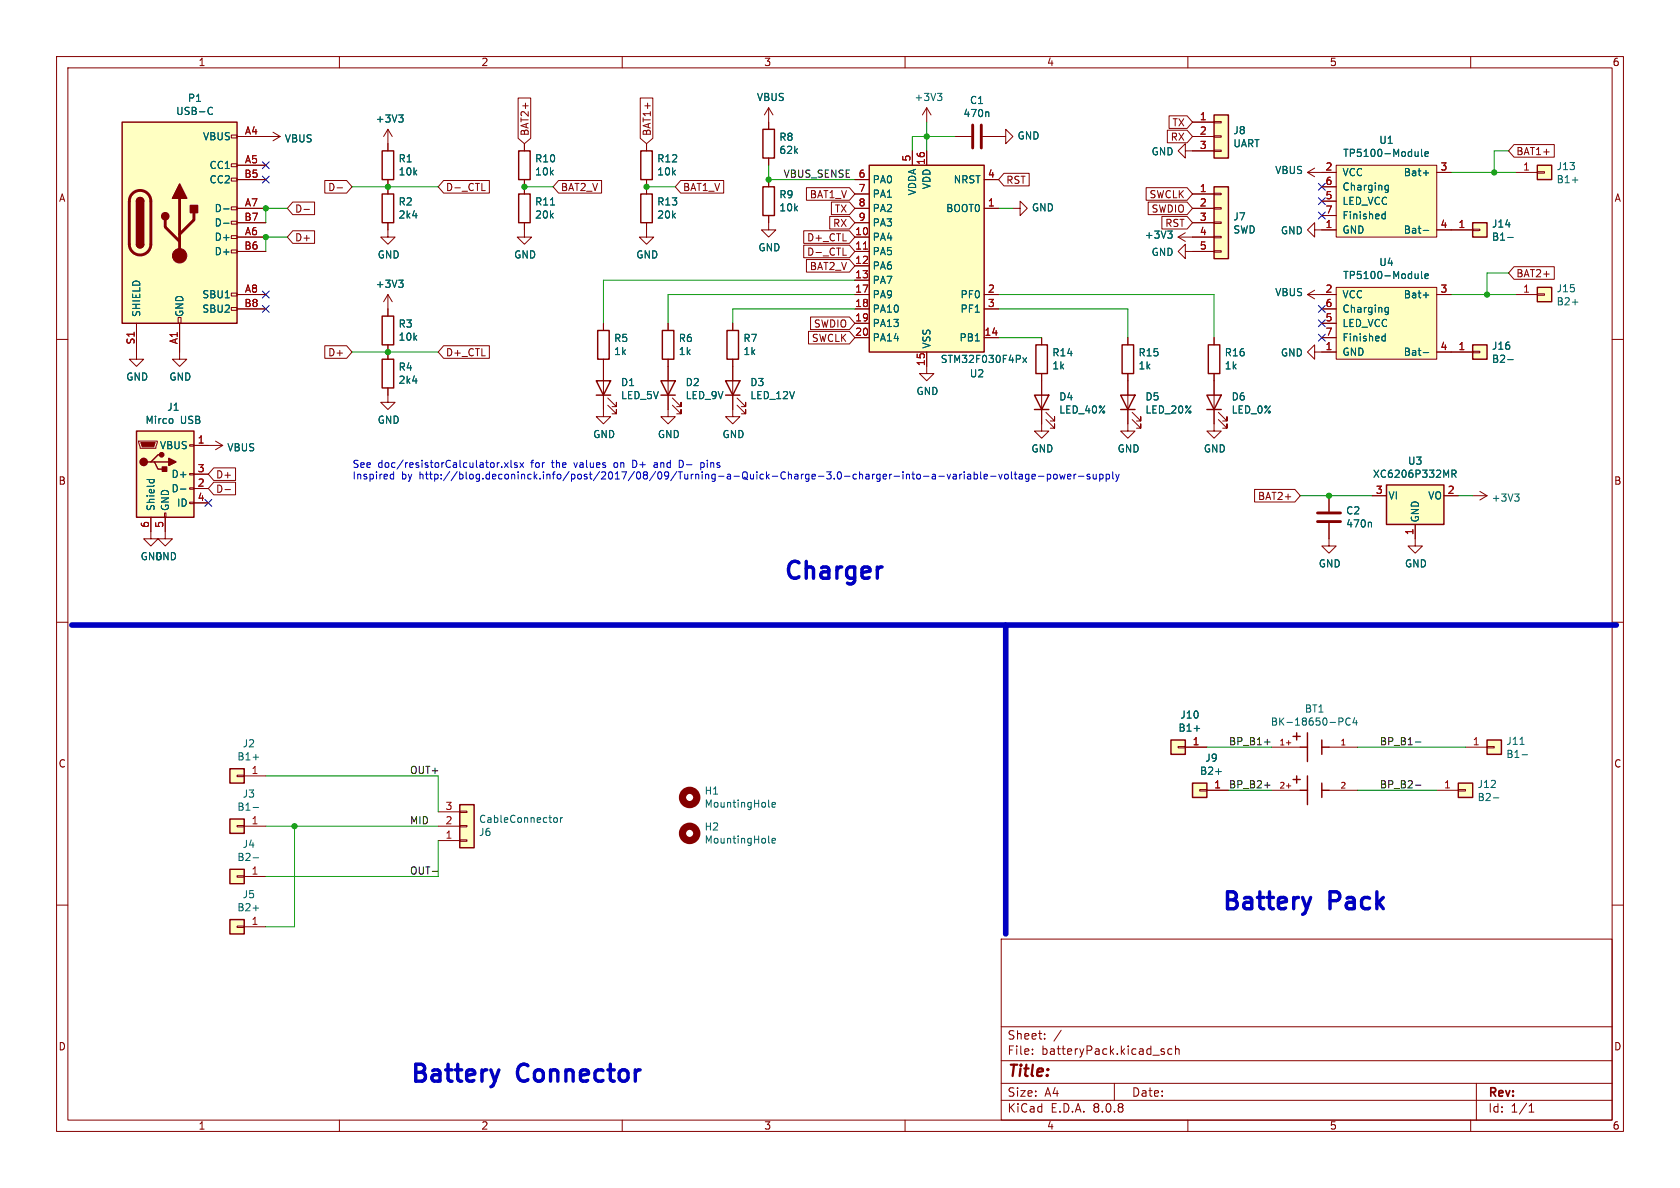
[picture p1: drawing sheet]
<svg xmlns="http://www.w3.org/2000/svg" width="297mm" height="210mm" viewBox="0 0 297 210" stroke-linecap="round" stroke-linejoin="round" font-family="sans-serif">
<g fill="none" stroke="#840000" stroke-width=".18">
<path d="M10 10h277v190h-277zM12 12h273v186h-273zM60 10v2M110 10v2M160 10v2M210 10v2M260 10v2M114.3 25.4v1.3M114.3 31.8v2.5M114.3 39.4v1.2M135.9 38.1v2.5h1.3l-1.3 1.3-1.3-1.3h1.3M135.9 21.6v1.3"/>
<path d="M135.9 27.9v1.3M135.9 31.8v1.2M168.9 24.1h2.8M173.7 24.1h2.8M68.6 54.6v1.3M10 60h2M68.6 61v1.2M163.8 64.8v1.2h1.3l-1.3 1.3-1.2-1.3h1.2M285 60h2M10 110h2M285 110h2M10 160h2"/>
<path d="M177 166h108v32h-108zM285 160h2M60 198v2M110 198v2M160 198v2M177 194.5h108M177 191.5h108M177 187.5h108M177 181.5h108M182.5 186.3v.1M182.5 185.5v.1M184.7 183.6v.1"/>
<path d="M184.7 182.8v.1M187.6 182.1l-1.3 2M197 191.5v3M205.5 185.9l.3 .1 .1 .2-.2 .2h-.3M205.5 185.4l.3 .1M207.2 185.5l-.5-.1-.2 .3v.4l.1 .2h.6M207.8 185.5l.2-.1 .4 .1 .1 .9M207.8 184.9v1.5M210 198v2M260 198v2M261 191.5v6.5M270.3 196.6h.9"/>
<path d="M270.3 195.5l.4-.4v1.5"/>
</g>
<path d="M113.3 26.7h2v5.1h-2zM113.3 34.3h2v5.1h-2zM134.9 22.9h2v5h-2zM134.9 33h2v5.1h-2zM67.6 55.9h2v5.1h-2z" fill="none" stroke="#840000" stroke-width=".25"/>
<path d="M172 22.1v4.1M173.5 22.1v4.1" fill="none" stroke="#840000" stroke-width=".51"/>
<path d="M174.6 19.8l.2 .2v.6" fill="none" stroke="#006464" stroke-width=".18"/>
<path d="M40.6 144.8h2.6v2.5h-2.6z" fill="#ffffc2"/>
<path d="M41.9 145.9h1.3v.3h-1.3zM43.2 146.1h3.8" fill="none" stroke="#840000" stroke-width=".18"/>
<path d="M40.6 144.8h2.6v2.5h-2.6z" fill="none" stroke="#840000" stroke-width=".25"/>
<path d="M44.7 142.7h1" fill="none" stroke="#006464" stroke-width=".18"/>
<path d="M40.6 162.6h2.6v2.5h-2.6z" fill="#ffffc2"/>
<path d="M41.9 163.7h1.3v.3h-1.3zM43.2 163.8h3.8" fill="none" stroke="#840000" stroke-width=".18"/>
<path d="M40.6 162.6h2.6v2.5h-2.6z" fill="none" stroke="#840000" stroke-width=".25"/>
<path d="M44.7 160.5h1" fill="none" stroke="#006464" stroke-width=".18"/>
<path d="M40.6 153.7h2.6v2.5h-2.6z" fill="#ffffc2"/>
<path d="M41.9 154.8h1.3v.3h-1.3zM43.2 154.9h3.8" fill="none" stroke="#840000" stroke-width=".18"/>
<path d="M40.6 153.7h2.6v2.5h-2.6z" fill="none" stroke="#840000" stroke-width=".25"/>
<path d="M44.7 151.6h1M135.9 148.9l.2 .1M136.5 148.6l.6-.1-.1-.2-.3-.1-.2 .2v.6h.5" fill="none" stroke="#006464" stroke-width=".18"/>
<circle cx="121.9" cy="147.3" r="1.27" fill="none" stroke="#840000" stroke-width="1.3"/>
<path d="M81.3 142.2h2.5v7.7h-2.5z" fill="#ffffc2"/>
<g fill="none" stroke="#840000" stroke-width=".18">
<path d="M135.9 19.1l-.8 1.2M135.9 19.1v2.5M135.9 19.1l.8 1.2M47 24.1h2.5M48.3 23.4l1.2 .7M49.5 24.1l-1.2 .8M68.6 39.4v2.5h1.2l-1.2 1.3-1.3-1.3h1.3M68.6 22.9v3.8M68.6 31.8v2.5M68.6 22.9l-.8 1.2M68.6 22.9l.7 1.2M24.1 62.2v1.3h1.3l-1.3 1.3-1.2-1.3h1.2"/>
<path d="M77.5 148.6h3.8M77.5 146.1h3.8M77.5 143.5h3.8M81.3 143.4h1.2v.2h-1.2zM81.3 145.9h1.2v.3h-1.2zM81.3 148.5h1.2v.2h-1.2z"/>
</g>
<path d="M67.6 26.7h2v5.1h-2zM67.6 34.3h2v5.1h-2zM81.3 142.2h2.5v7.7h-2.5z" fill="none" stroke="#840000" stroke-width=".25"/>
<path d="M70.5 20.3h.8l-.5 .5M71 20.8l.3 .2v.3l-.3 .3M97.9 144.7l.4-.2 .2 .3-.1 .5-.3 .1-.2-.1M99.1 144.5v.9M99.4 144.5l-.3 .3M135.9 142.5l.2 .2M136.5 142.3l.6-.2-.1-.2-.3-.1-.2 .2v.6h.5" fill="none" stroke="#006464" stroke-width=".18"/>
<circle cx="121.9" cy="141" r="1.27" fill="none" stroke="#840000" stroke-width="1.3"/>
<path d="M21.6 21.6h20.3v35.6h-20.3z" fill="#ffffc2"/>
<g fill="none" stroke="#840000" stroke-width=".18">
<path d="M40.9 39.1h1v.5h-1zM40.9 36.6h1v.5h-1zM40.9 31.5h1v.5h-1zM40.9 29h1v.5h-1zM40.9 23.9h1v.5h-1zM41.9 24.1h5.1M41.9 29.2h5.1M41.9 36.8h5.1M41.9 31.8h5.1M41.9 39.4h5.1M92.7 39.4v2.5h1.3l-1.3 1.3-1.3-1.3h1.3M92.7 25.4v1.3"/>
<path d="M92.7 31.8v2.5M24.1 57.2v5M31.5 56.1h.5v1.1h-.5zM31.7 57.2v6.3h1.3l-1.3 1.3-1.2-1.3h1.2M40.9 54.4h1v.5h-1zM40.9 51.8h1v.5h-1zM40.9 44.2h1v.5h-1zM40.9 41.7h1v.5h-1zM41.9 41.9h5.1M41.9 52.1h5.1M41.9 44.5h5.1M41.9 54.6h5.1"/>
<path d="M106.7 57.2v1.2M114.3 40.6v1.3h1.3l-1.3 1.3-1.3-1.3h1.3M106.7 63.5v1.3M214.6 67.3v7.6M215.4 74.2l1.5 1.5v-.8v.8h-.7M215.4 72.9l1.5 1.5v-.7v.7h-.7M234.9 95.3v1.2h1.3l-1.3 1.3-1.2-1.3h1.2"/>
</g>
<path d="M21.6 21.6h20.3v35.6h-20.3zM24.1 35.6a.64 .64 0 0 1 .7-.7 .64 .64 0 0 1 .6 .7M91.7 26.7h2v5.1h-2zM91.7 34.3h2v5.1h-2zM24.1 43.2a.64 .64 0 0 0 .7 .6 .64 .64 0 0 0 .6-.6M105.7 58.4h2v5.1h-2zM213.4 69.9h2.5l-1.3 2.5zM213.4 72.4h2.5" fill="none" stroke="#840000" stroke-width=".25"/>
<path d="M23.4 34.2a1.9 1.9 0 0 1 2.1-.4 1.9 1.9 0 0 1 1.2 1.8v7.6a1.91 1.91 0 0 1-1.9 1.9 1.91 1.91 0 0 1-1.9-1.9v-7.8l.1-.6zM29.2 38.9v1.2l2.5 2.6M31.7 35.1v10.1M34.3 37.6v1.3l-2.6 2.5" fill="none" stroke="#840000" stroke-width=".51"/>
<g fill="#840000" stroke="#840000" stroke-width=".25">
<path d="M24.1 43.2h1.3a.64 .64 0 0 1-.6 .6 .64 .64 0 0 1-.7-.6z"/>
<path d="M24.1 35.6h1.3v7.6h-1.3z"/>
<path d="M24.3 35.1a.64 .64 0 0 1 .7-.1 .64 .64 0 0 1 .4 .6h-1.3z"/>
<path d="M31.7 32.5l1.3 2.6h-2.5z"/>
<path d="M33.7 36.3h1.2v1.3h-1.2z"/>
<circle cx="29.2" cy="38.2" r=".63"/>
</g>
<circle cx="31.7" cy="45.2" r="1.27" fill="#840000" stroke="#840000" stroke-width=".18"/>
<path d="M37 19h.3l.3 .1M37.6 20.1l-.3 .1h-.3M39.5 36.9h1M39.5 39.5h1M97.3 36.2h.7" fill="none" stroke="#006464" stroke-width=".18"/>
<path d="M271.8 50.8h2.5v2.5h-2.5z" fill="#ffffc2"/>
<path d="M231.1 30.5l1.3 .7M231.1 30.5h2.6M232.4 29.7l-1.3 .8M268 52.1h3.8M271.8 51.9h1.2v.3h-1.2z" fill="none" stroke="#840000" stroke-width=".18"/>
<path d="M271.8 50.8h2.5v2.5h-2.5z" fill="none" stroke="#840000" stroke-width=".25"/>
<path d="M278 53.4h.9" fill="none" stroke="#006464" stroke-width=".18"/>
<path d="M236.2 29.2h17.8v12.7h-17.8z" fill="#ffffc2"/>
<path d="M233.7 30.5h2.5M233.7 35.6h2.5M233.7 33h2.5M233.7 38.1h2.5M236.2 29.2h17.8v12.7h-17.8zM254 30.5h2.5M233.7 40.6h2.5M254 40.6h2.5" fill="none" stroke="#840000" stroke-width=".18"/>
<path d="M244.4 38.6h.5M244.4 37.9h.5M244.9 33.5l.2 .1 .3-.1M244.9 37.4v1.3M245.4 32.8v1l-.2 .2h-.3M245.4 32.8h-.3l-.2 .1M250.7 26.8v.9M250.7 27.5l-.4 .2M251.3 26.4v1.1l.2 .2M251.6 30.6h1M251.9 27.2l.6-.1v-.2l-.4-.1-.2 .2 .1 .6h.5M251.6 40.7h1" fill="none" stroke="#006464" stroke-width=".18"/>
<path d="M271.8 29.2h2.5v2.6h-2.5z" fill="#ffffc2"/>
<path d="M268 30.5h3.8M271.8 30.4h1.2v.2h-1.2z" fill="none" stroke="#840000" stroke-width=".18"/>
<path d="M271.8 29.2h2.5v2.6h-2.5z" fill="none" stroke="#840000" stroke-width=".25"/>
<path d="M278 31.8h.9" fill="none" stroke="#006464" stroke-width=".18"/>
<path d="M153.7 29.2h20.3v33h-20.3z" fill="#ffffc2"/>
<path d="M153.7 29.2h20.3v33h-20.3z" fill="none" stroke="#840000" stroke-width=".25"/>
<g fill="none" stroke="#840000" stroke-width=".18">
<path d="M151.1 36.8h2.6M151.1 31.8h2.6M151.1 34.3h2.6M151.1 39.4h2.6M161.3 26.7v2.5M163.8 26.7v2.5M174 36.8h2.5M174 31.8h2.5M151.1 41.9h2.6M151.1 44.5h2.6M151.1 47h2.6M151.1 49.5h2.6"/>
<path d="M151.1 59.7h2.6M151.1 52.1h2.6M151.1 54.6h2.6M151.1 57.2h2.6M174 59.7h2.5M174 52.1h2.5M174 54.6h2.5M163.8 62.2v2.6"/>
</g>
<path d="M152.6 44h.8" fill="none" stroke="#a90000" stroke-width=".18"/>
<path d="M180.8 63.2l.7 .9M181.5 63.2l-.7 .9" fill="none" stroke="#006464" stroke-width=".18"/>
<path d="M214.6 20.3h2.6v7.6h-2.6z" fill="#ffffc2"/>
<path d="M176.5 24.1h1.3v-1.2l1.3 1.2-1.3 1.3v-1.3M209.5 26.7v-1.3l-1.2 1.3 1.2 1.2v-1.2h5.1M210.8 21.6h3.8M210.8 24.1h3.8M214.6 26.5h1.3v.3h-1.3zM214.6 24h1.3v.3h-1.3zM214.6 21.5h1.3v.2h-1.3z" fill="none" stroke="#840000" stroke-width=".18"/>
<path d="M214.6 20.3h2.6v7.6h-2.6z" fill="none" stroke="#840000" stroke-width=".25"/>
<path d="M245.1 85.7h10.2v7h-10.2z" fill="#ffffc2"/>
<path d="M245.1 85.7h10.2v7h-10.2z" fill="none" stroke="#840000" stroke-width=".25"/>
<path d="M26.7 94v1.3h1.2l-1.2 1.2-1.3-1.2h1.3M29.2 94v1.3h1.3l-1.3 1.2-1.3-1.2h1.3M242.6 87.6h2.5M250.2 92.7v2.6M255.3 87.6h2.5" fill="none" stroke="#840000" stroke-width=".18"/>
<path d="M256.7 83.8l.6-.1 .1-.2v-.3l-.7-.1v1.3M257 83.8l.4 .6" fill="none" stroke="#006464" stroke-width=".18"/>
<path d="M24.1 76.2h10.2v15.2h-10.2z" fill="#ffffc2"/>
<path d="M24.1 76.2h10.2v15.2h-10.2zM26.7 81.7h.6l.6 1.2h1.3M27.3 81.7h2.5M28.6 80.4h-.7l-1.2 1.3h-.7" fill="none" stroke="#840000" stroke-width=".25"/>
<g fill="#840000" stroke="#840000" stroke-width=".25">
<path d="M29.8 81l1.3 .7-1.3 .6z"/>
<path d="M28.7 82.6h.8v.7h-.8z"/>
<circle cx="25.4" cy="81.7" r=".63"/>
<circle cx="28.6" cy="80.4" r=".38"/>
</g>
<g fill="none" stroke="#840000" stroke-width=".18">
<path d="M68.6 52.1l-.8 1.2M68.6 52.1v2.5M68.6 52.1l.7 1.2M24.5 78h3.3v.2l-.2 1h-2.8zM33.5 78.6h.8v.3h-.8zM34.3 78.7h2.5M26.7 91.4v2.6M29.1 90.7h.2v.7h-.2zM29.2 91.4v2.6M33.5 88.8h.8v.2h-.8zM33.5 86.2h.8v.3h-.8zM33.5 83.7h.8v.2h-.8z"/>
<path d="M34.3 86.4h2.5M34.3 83.8h2.5M34.3 88.9h2.5M234.9 87.6v2.8M234.9 92.5v2.8M250.2 95.3v1.2h1.3l-1.3 1.3-1.3-1.3h1.3M260.3 87.6h2.6M261.6 86.9l1.3 .7M262.9 87.6l-1.3 .8"/>
</g>
<path d="M24.9 78.2h2.5l-.2 .8h-2.1z" fill="#840000" stroke="#840000" stroke-width=".18"/>
<path d="M70.5 49.5h.8l-.5 .5M71 50l.3 .3v.3l-.3 .2M30.5 74.1v.6M26 84.8h1.2M26.5 84.8l-.1 .3M27.2 84.8v.3M31.9 86.5h1M242.3 92.3l.2 .2v.7M267.8 87.3h.8l-.5 .5M268.3 87.8l.3 .2v.3l-.3 .3" fill="none" stroke="#006464" stroke-width=".18"/>
<path d="M232.9 90.7h4.1M232.9 92.2h4.1" fill="none" stroke="#840000" stroke-width=".51"/>
<path d="M257.8 138.4h2.5v2.6h-2.5z" fill="#ffffc2"/>
<path d="M254 139.7h3.8M257.8 139.6h1.3v.2h-1.3z" fill="none" stroke="#840000" stroke-width=".18"/>
<path d="M257.8 138.4h2.5v2.6h-2.5z" fill="none" stroke="#840000" stroke-width=".25"/>
<path d="M264 141h1" fill="none" stroke="#006464" stroke-width=".18"/>
<path d="M262.9 130.8h2.5v2.6h-2.5z" fill="#ffffc2"/>
<path d="M259.1 132.1h3.8M262.9 132h1.3v.2h-1.3z" fill="none" stroke="#840000" stroke-width=".18"/>
<path d="M262.9 130.8h2.5v2.6h-2.5z" fill="none" stroke="#840000" stroke-width=".25"/>
<path d="M268.7 131.6h.7M269.1 133.4h1" fill="none" stroke="#006464" stroke-width=".18"/>
<path d="M210.8 138.4h2.6v2.6h-2.6z" fill="#ffffc2"/>
<path d="M212.1 139.6h1.3v.2h-1.3zM213.4 139.7h3.8" fill="none" stroke="#840000" stroke-width=".18"/>
<path d="M210.8 138.4h2.6v2.6h-2.6z" fill="none" stroke="#840000" stroke-width=".25"/>
<path d="M214.9 136.4h1" fill="none" stroke="#006464" stroke-width=".18"/>
<path d="M207 130.8h2.5v2.6h-2.5z" fill="#ffffc2"/>
<g fill="none" stroke="#840000" stroke-width=".18">
<path d="M163.8 19.1l-.7 1.2M163.8 19.1v2.5M163.8 19.1l.8 1.2M118.1 57.2v1.2M129.5 57.2v1.2M184.1 59.7v1.3M199.4 59.7v1.3M231.1 52.1l1.3 .7M231.1 52.1h2.6M232.4 40.6v-1.2l-1.3 1.2 1.3 1.3v-1.3h1.3M232.4 51.3l-1.3 .8M36.8 78.7h2.6"/>
<path d="M38.1 78l1.3 .7M39.4 78.7l-1.3 .8M68.6 68.6v2.5h1.2l-1.2 1.3-1.3-1.3h1.3M68.6 62.2v1.3M106.7 72.4v1.3h1.2l-1.2 1.2-1.3-1.2h1.3M118.1 63.5v10.2h1.3l-1.3 1.2-1.3-1.2h1.3M118.9 71.6l1.5 1.6v-.8v.8h-.8M118.9 70.4l1.5 1.5v-.8v.8h-.8M129.5 63.5v10.2h1.3l-1.3 1.2-1.2-1.2h1.2M130.3 71.6l1.5 1.6v-.8v.8h-.7M130.3 70.4l1.5 1.5v-.8v.8h-.7M184.1 66v10.2h1.3l-1.3 1.3-1.2-1.3h1.2"/>
<path d="M184.9 74.2l1.5 1.5v-.8v.8h-.7M184.9 72.9l1.5 1.5v-.7v.7h-.7M199.4 66v8.9M200.2 74.2l1.5 1.5v-.8v.8h-.8M200.2 72.9l1.5 1.5v-.7v.7h-.8M232.4 62.2v-1.2l-1.3 1.2 1.3 1.3v-1.3h1.3M208.3 132h1.2v.2h-1.2zM209.5 132.1h3.9M224.8 132.1h5.1M224.8 139.7h5.1M234.9 132.1h5.1M234.9 139.7h5.1"/>
</g>
<g fill="none" stroke="#840000" stroke-width=".25">
<path d="M117.1 58.4h2v5.1h-2zM128.5 58.4h2.1v5.1h-2.1zM67.6 63.5h2v5.1h-2zM116.8 67.3h2.6l-1.3 2.6zM116.8 69.9h2.6M128.3 67.3h2.5l-1.3 2.6zM128.3 69.9h2.5M182.9 69.9h2.5l-1.3 2.5zM182.9 72.4h2.5M183.1 61h2.1v5h-2.1zM198.1 69.9h2.6l-1.3 2.5zM198.1 72.4h2.6"/>
<path d="M198.4 61h2v5h-2zM207 130.8h2.5v2.6h-2.5zM228.6 137.8h1.3M228.6 130.2h1.3M229.2 129.5v1.3M229.2 137.2v1.2M229.9 139.7h1.2M229.9 132.1h1.2M231.1 129.5v5.1M231.1 137.2v5M233.7 139.7h1.2M233.7 132.1h1.2"/>
<path d="M233.7 130.8v2.6M233.7 138.4v2.6"/>
</g>
<path d="M165.7 16.5h.8l-.4 .5M166.3 17l.2 .2v.3l-.2 .3M211.1 128.8h1M236.7 126.9h.5l.2 .3-.1 .3-.6 .1M238.7 127a.6 .6 0 0 0-.8 .5 .6 .6 0 0 0 .6 .7l.2-.1M239.5 126.9l-.3 .9h.8M239.8 127.3v.9" fill="none" stroke="#006464" stroke-width=".18"/>
<path d="M227.4 131.3h.8M227.4 138.9h.8" fill="none" stroke="#a90000" stroke-width=".18"/>
<path d="M260.3 61h2.6v2.5h-2.6z" fill="#ffffc2"/>
<path d="M209.5 44.5v-1.3l-1.2 1.3 1.2 1.2v-1.2h1.3M256.5 62.2h3.8M260.3 62.1h1.3v.3h-1.3z" fill="none" stroke="#840000" stroke-width=".18"/>
<path d="M260.3 61h2.6v2.5h-2.6z" fill="none" stroke="#840000" stroke-width=".25"/>
<path d="M266.5 63.6h1" fill="none" stroke="#006464" stroke-width=".18"/>
<path d="M40.6 135.9h2.6v2.5h-2.6z" fill="#ffffc2"/>
<path d="M41.9 137h1.3v.3h-1.3zM43.2 137.2h3.8" fill="none" stroke="#840000" stroke-width=".18"/>
<path d="M40.6 135.9h2.6v2.5h-2.6z" fill="none" stroke="#840000" stroke-width=".25"/>
<path d="M44.7 133.9h1" fill="none" stroke="#006464" stroke-width=".18"/>
<path d="M236.2 50.8h17.8v12.7h-17.8z" fill="#ffffc2"/>
<path d="M233.7 52.1h2.5M233.7 57.2h2.5M233.7 54.6h2.5M233.7 59.7h2.5M236.2 50.8h17.8v12.7h-17.8zM254 52.1h2.5M214.6 74.9v1.3h1.3l-1.3 1.3-1.2-1.3h1.2M233.7 62.2h2.5M254 62.2h2.5" fill="none" stroke="#840000" stroke-width=".18"/>
<path d="M244.4 59.5h.5M244.9 55.1l.2 .1 .3-.1M244.9 59v1.3M245.4 54.3v1.1l-.2 .2h-.3M245.4 54.4l-.3-.1-.2 .2M250.7 48.4v.8M250.7 49.1l-.4 .1M251.3 48v1.1l.2 .1M251.6 52.2h1M251.9 48.8l.6-.1v-.2l-.4-.1-.2 .2 .1 .6h.5M244.4 60.2h.5M251.6 62.3h1" fill="none" stroke="#006464" stroke-width=".18"/>
<path d="M214.6 33h2.6v12.7h-2.6z" fill="#ffffc2"/>
<path d="M210.8 34.3h3.8M210.8 36.8h3.8M210.8 39.4h3.8M214.6 39.2h1.3v.3h-1.3zM214.6 36.7h1.3v.3h-1.3zM214.6 34.2h1.3v.2h-1.3zM208.3 41.9h6.3M208.3 41.9l1.2 .8M209.5 41.1l-1.2 .8M210.8 44.5h3.8M214.6 44.3h1.3v.3h-1.3zM214.6 41.8h1.3v.2h-1.3z" fill="none" stroke="#840000" stroke-width=".18"/>
<path d="M214.6 33h2.6v12.7h-2.6z" fill="none" stroke="#840000" stroke-width=".25"/>
<path d="M207 41.3l.2 .3v.3l-.2 .2M207.2 40.8l-.4 .5" fill="none" stroke="#006464" stroke-width=".18"/>
<path d="M260.3 39.4h2.6v2.5h-2.6z" fill="#ffffc2"/>
<g fill="none" stroke="#840000" stroke-width=".18">
<path d="M91.6 17.3h2.2v7.1l-1.1 1-1.1-1zM113.2 17.3h2.2v7.1l-1.1 1-1.1-1zM41.9 36.8h5.1M41.9 39.4h5.1M41.9 24.1h5.1M41.9 29.2h5.1M41.9 31.8h5.1M51.8 35.7h3.8v2.2h-3.8l-1-1.1zM53.7 37h1M57.4 31.9h3.9l.9 1.1-.9 1.1h-3.9zM59.6 33.2h1M68.6 25.4v1.3"/>
<path d="M68.6 31.8v2.5M68.6 39.4v1.2M78.4 31.9h8.1v2.2h-8.1l-.9-1.1zM85.2 33.7h.6M92.7 25.4v1.3M92.7 31.8v2.5M92.7 39.4v1.2M98.7 31.9h7.7v2.2h-7.7l-.9-1.1zM114.3 25.4v1.3M114.3 31.8v2.5M114.3 39.4v1.2M120.3 31.9h7.6v2.2h-7.6l-.9-1.1z"/>
<path d="M135.9 21.6v1.3M135.9 27.9v1.3M135.9 31.8v1.2M135.9 38.1v1.3M142.6 33.2h7.6l.9 1.1-.9 1.1h-7.6zM146.7 38.3h3.5l.9 1.1-.9 1.1h-3.5zM147 35.7h3.2l.9 1.1-.9 1.1h-3.2zM151.1 34.3h2.6M151.1 36.8h2.6M151.1 39.4h2.6M151.1 31.8h2.6M161.3 26.7v2.5"/>
<path d="M163.8 26.7v2.5M168.9 24.1h2.8M173.7 24.1h2.8M174 36.8h2.5M174 31.8h2.5M177.5 30.6h4.4v2.3h-4.4l-1-1.1zM179.1 36.8h1.2v-1.2l1.3 1.2-1.3 1.3v-1.3M202.6 33.2h7.3l.9 1.1-.9 1.1h-7.3zM203 35.7h6.9l.9 1.1-.9 1.1h-6.9zM205.4 38.3h4.5l.9 1.1-.9 1.1h-4.5zM206.4 23h3.5l.9 1.1-.9 1.1h-3.5zM206.7 20.5h3.2l.9 1.1-.9 1.1h-3.2z"/>
<path d="M210.8 34.3h3.8M210.8 36.8h3.8M210.8 39.4h3.8M210.8 24.1h3.8M210.8 21.6h3.8M210.8 26.7h3.8M233.7 30.5h2.5M233.7 35.6h2.5M233.7 33h2.5M233.7 38.1h2.5M254 30.5h2.5M267.7 25.6h7.1v2.2h-7.1l-1-1.1z"/>
<path d="M24.1 57.2v5M31.7 57.2v5M41.9 52.1h5.1M41.9 54.6h5.1M41.9 41.9h5.1M41.9 44.5h5.1M51.8 40.8h3.8v2.2h-3.8l-1-1.1zM68.6 54.6v1.3M106.7 57.2v1.2M118.1 57.2v1.2M129.5 57.2v1.2M142.1 43.3h8.1l.9 1.2-.9 1.1h-8.1z"/>
<path d="M142.1 40.8h8.1l.9 1.1-.9 1.1h-8.1zM142.6 45.9h7.6l.9 1.1-.9 1.1h-7.6zM142.9 58.6h7.3l.9 1.1-.9 1.1h-7.3zM143.3 56h6.9l.9 1.2-.9 1.1h-6.9zM149 45.1h.6M151.1 52.1h2.6M151.1 57.2h2.6M151.1 54.6h2.6M151.1 59.7h2.6M151.1 41.9h2.6M151.1 44.5h2.6M151.1 47h2.6"/>
<path d="M151.1 49.5h2.6M174 52.1h2.5M174 54.6h2.5M174 59.7h2.5M184.1 59.7v1.3M199.4 59.7v1.3M210.8 41.9h3.8M210.8 44.5h3.8M214.6 59.7v1.3M233.7 40.6h2.5M233.7 52.1h2.5M233.7 57.2h2.5"/>
<path d="M233.7 54.6h2.5M233.7 59.7h2.5M254 40.6h6.3M254 52.1h2.5M260.3 40.5h1.3v.3h-1.3zM267.7 47.1h7.1v2.3h-7.1l-1-1.1zM34.3 78.7h2.5M57.4 61.1h3.9l.9 1.1-.9 1.1h-3.9zM68.6 61v2.5M68.6 68.6v1.3M78.4 61.1h8.1v2.2h-8.1l-.9-1.1zM106.7 63.5v8.9"/>
<path d="M107.4 71.6l1.6 1.6v-.8v.8h-.8M107.4 70.4l1.6 1.5v-.8v.8h-.8M118.1 63.5v3.8M118.1 69.9v2.5M129.5 63.5v3.8M129.5 69.9v2.5M163.8 62.2v2.6M184.1 66v3.9M184.1 72.4v2.5M199.4 72.4v3.8h1.3l-1.3 1.3-1.3-1.3h1.3M199.4 66v3.9M214.6 66v3.9"/>
<path d="M214.6 72.4v2.5M233.7 62.2h2.5M254 62.2h6.3M26.7 91.4v2.6M29.2 91.4v2.6M34.3 86.4h2.5M34.3 83.8h2.5M34.3 88.9h2.5M37.8 85.2h3.8v2.3h-3.8l-1-1.1zM37.8 82.7h3.8v2.2h-3.8l-1-1.1zM39.8 86.5h.9M221.8 86.5h7.1l1 1.1-1 1.1h-7.1z"/>
<path d="M234.9 87.6v2.8M234.9 92.5v2.8M242.6 87.6h2.5M250.2 92.7v2.6M255.3 87.6h2.5M209.5 132.1h3.9M213.4 139.7h3.8"/>
</g>
<path d="M260.3 39.4h2.6v2.5h-2.6zM105.4 67.3h2.5l-1.2 2.6zM105.4 69.9h2.5M213.6 61h2v5h-2z" fill="none" stroke="#840000" stroke-width=".25"/>
<g fill="none" stroke="#006464" stroke-width=".18">
<path d="M37 19h.3l.3 .1M174.6 19.8l.2 .2v.6M37.6 20.1l-.3 .1h-.3M39.5 36.9h1M39.5 39.5h1M70.5 20.3h.8l-.5 .5M71 20.8l.3 .2v.3l-.3 .3M97.3 36.2h.7M244.4 38.6h.5M244.4 37.9h.5M244.9 33.5l.2 .1 .3-.1M244.9 37.4v1.3"/>
<path d="M245.4 32.8v1l-.2 .2h-.3M245.4 32.8h-.3l-.2 .1M250.7 26.8v.9M250.7 27.5l-.4 .2M251.3 26.4v1.1l.2 .2M251.6 30.6h1M251.9 27.2l.6-.1v-.2l-.4-.1-.2 .2 .1 .6h.5M70.5 49.5h.8l-.5 .5M71 50l.3 .3v.3l-.3 .2M207 41.3l.2 .3v.3l-.2 .2M207.2 40.8l-.4 .5M244.4 59.5h.5"/>
<path d="M244.9 55.1l.2 .1 .3-.1M244.9 59v1.3M245.4 54.3v1.1l-.2 .2h-.3M245.4 54.4l-.3-.1-.2 .2M250.7 48.4v.8M250.7 49.1l-.4 .1M251.3 48v1.1l.2 .1M251.6 52.2h1M251.6 40.7h1M251.9 48.8l.6-.1v-.2l-.4-.1-.2 .2 .1 .6h.5M266.5 42h1M30.5 74.1v.6"/>
<path d="M180.8 63.2l.7 .9M181.5 63.2l-.7 .9M244.4 60.2h.5M251.6 62.3h1M266.5 63.6h1M26 84.8h1.2M26.5 84.8l-.1 .3M27.2 84.8v.3M31.9 86.5h1M242.3 92.3l.2 .2v.7M256.7 83.8l.6-.1 .1-.2v-.3l-.7-.1v1.3M257 83.8l.4 .6"/>
<path d="M211.1 128.8h1M214.9 136.4h1"/>
</g>
<path d="M223.6 138.8h.9M223.6 131.2h.9M250.2 138.8h1M250.2 131.2h1M76.4 154h1" fill="none" stroke="#0f0f0f" stroke-width=".18"/>
<g fill="none" stroke="#0000c2" stroke-width=".18">
<path d="M69 84.4l.2 .3 .4-.1M69.6 83.4v1.3M69.6 83.9l-.4-.1-.2 .3M88.3 81.8l-.3 .1M88.7 82.5v.1M89.2 81.8l.6 .8M89.8 81.8l-.6 .8M90.3 81.4v1.1l.2 .1M91.4 81.8h-.3l-.2 .2 .1 .1 .4 .2v.3h-.5M91.9 81.8l.7 .8M92.6 81.8l-.7 .8M108.7 81.8l-.2 .2 .2 .6"/>
<path d="M112.3 81.4h-.4v1.2h.4M115.7 81.8h.5M116.2 82.1h-.4l-.2 .2 .2 .3h.4M120.1 81.4a.64 .64 0 0 1 .7 .6 .64 .64 0 0 1-.7 .6M121.4 82.1h.9M123.9 81.8h.4l.2 .2-.1 .6h-.5M123.9 81.8v1.3M166 84.2h1M167.4 83.8l.3 .9 .3-.9M168.5 83.9h.5l.1 .8M169.1 84.1l-.5 .1-.1 .2 .1 .3 .5-.1M169.7 83.8v.9"/>
<path d="M170 83.8l-.3 .3M170.5 83.4v.1M170.5 83.8v.9M171.1 83.9h.4l.1 .8M171.6 84.1l-.4 .1-.2 .2 .2 .3 .4-.1M172.2 83.9l.4-.1 .2 .3-.1 .5h-.5M172.2 83.4v1.3M173.4 83.4v1.1l.1 .2M174 84.3l.6-.2-.1-.2-.4-.1-.1 .2v.6h.5M175.1 84.2h1M176.6 83.8l.3 .9 .3-.9M177.7 84l.1-.2 .4 .2 .1 .4-.2 .2-.3 .1-.1-.1z"/>
<path d="M178.8 83.4v1.1l.2 .2M179.3 83.8h.5M179.5 83.4v1.1l.3 .2M180.2 83.9h.5v.8M180.7 84.1l-.4 .1-.2 .2 .2 .3 .4-.1M181.9 83.9l-.4-.1-.2 .3 .1 .5h.5M181.9 83.8v1.1l-.3 .2-.3-.1M182.4 84.3l.6-.2v-.2l-.4-.1-.2 .2 .1 .6h.5M183.6 84.2h1M185.2 83.9l.3-.1 .3 .3-.2 .5h-.4M185.2 83.8v1.3M186.3 84l.2-.2 .3 .2 .1 .4-.1 .2-.3 .1-.2-.1z"/>
<path d="M187.3 83.8l.3 .9 .2-.6 .3 .6 .2-.9M188.7 84.3l.6-.2v-.2l-.4-.1-.2 .2 .1 .6h.5M189.9 83.8v.9M190.2 83.8l-.3 .3M190.7 84.2h.9M192.7 83.9l-.3-.1-.2 .2v.2l.5 .1v.3h-.5M193.3 83.8v.8l.3 .1 .2-.1M193.8 83.8v.9M194.4 83.9l.4-.1 .2 .3-.1 .5h-.5M194.4 83.8v1.3M195.6 83.9l.3-.1 .3 .3-.2 .5h-.4M195.6 83.8v1.3"/>
<path d="M196.7 83.4v1.1l.2 .2M197.3 83.8l.3 .9M197.6 84.7l-.3 .4M197.9 83.8l-.3 .9"/>
</g>
<path d="M155.7 100.2h.3M231.7 158.6l-.7 2M88.2 189.1l-.7 2" fill="none" stroke="#0000c2" stroke-width=".6"/>
<path d="M12.7 110.5h273M177.8 110.5v54.6" fill="none" stroke="#0000c2" stroke-width=".99"/>
<g fill="none" stroke="#009600" stroke-width=".18">
<path d="M50.8 36.8h-3.8v2.6M62.2 33h15.3M92.7 33h5.1M114.3 33h5.1M135.9 29.2v2.6h15.2M163.8 21.6v5.1M168.9 24.1h-7.6v2.6M176.5 36.8h2.6M256.5 30.5h11.5M266.7 26.7h-2.5v3.8M50.8 41.9h-3.8v2.6M151.1 52.1h-33v5.1"/>
<path d="M151.1 54.6h-21.6v2.6M151.1 49.5h-44.4v7.7M176.5 52.1h38.1v7.6M176.5 59.7h7.6M176.5 54.6h22.9v5.1M256.5 52.1h11.5M266.7 48.3h-3.8v3.8M62.2 62.2h15.3M229.9 87.6h12.7M257.8 87.6h2.5M47 137.2h30.5v6.3M213.4 132.1h11.4"/>
<path d="M217.2 139.7h7.6M240 139.7h14M240 132.1h19.1M47 146.1h30.5M52.1 146.1v17.7h-5.1M77.5 148.6v6.3h-30.5"/>
</g>
<g fill="none" stroke="#000084" stroke-width=".18">
<path d="M46.4 28.6l1.2 1.2M46.4 31.1l1.2 1.3M47.6 28.6l-1.2 1.2M47.6 31.1l-1.2 1.3M233.1 32.4l1.2 1.2M233.1 37.5l1.2 1.2M233.1 35l1.2 1.2M234.3 32.4l-1.2 1.2M234.3 37.5l-1.2 1.2M234.3 35l-1.2 1.2M46.4 54l1.2 1.2M46.4 51.5l1.2 1.2"/>
<path d="M47.6 54l-1.2 1.2M47.6 51.5l-1.2 1.2M233.1 56.5l1.2 1.3M233.1 54l1.2 1.2M233.1 59.1l1.2 1.2M234.3 56.5l-1.2 1.3M234.3 54l-1.2 1.2M234.3 59.1l-1.2 1.2M36.2 88.3l1.2 1.2M37.4 88.3l-1.2 1.2"/>
</g>
<path d="M152.6 44h.8" fill="none" stroke="#a90000" stroke-width=".18"/>
<g fill="#009600" stroke="#009600" stroke-width=".18">
<circle cx="114.3" cy="33" r=".46"/>
<circle cx="92.7" cy="33" r=".46"/>
<circle cx="47" cy="36.8" r=".46"/>
<circle cx="47" cy="41.9" r=".46"/>
<circle cx="68.6" cy="33" r=".46"/>
<circle cx="264.2" cy="30.5" r=".46"/>
<circle cx="262.9" cy="52.1" r=".46"/>
<circle cx="135.9" cy="31.8" r=".46"/>
<circle cx="68.6" cy="62.2" r=".46"/>
<circle cx="52.1" cy="146.1" r=".46"/>
<circle cx="234.9" cy="87.6" r=".46"/>
<circle cx="163.8" cy="24.1" r=".46"/>
</g>
<g font-size="4.2" fill="#0000c2">
<text x="138.4" y="102.6">Charger</text>
<text x="215.9" y="161">Battery</text>
<text x="235.2" y="161">Pack</text>
<text x="72.4" y="191.5">Battery</text>
<text x="91.7" y="191.5">Connector</text>
</g>
<text font-size="2.8" fill="#840000" x="178" y="190.9">Title:</text>
<g font-size="2.1" fill="#840000">
<text x="178" y="184">Sheet:</text>
<text x="178" y="186.7">File:</text>
<text x="184.1" y="186.7">batteryPack.kicad_sch</text>
<text x="178" y="196.9">KiCad</text>
<text x="178" y="194.1">Size:</text>
<text x="184.7" y="194.1">A4</text>
<text x="185.7" y="196.9">E.D.A.</text>
<text x="193.3" y="196.9">8.0.8</text>
<text x="200" y="194.1">Date:</text>
<text x="263" y="194.3">Rev:</text>
<text x="263" y="196.9">Id:</text>
<text x="267.1" y="196.9">1/1</text>
</g>
<g font-size="1.8" fill="#840000">
<text x="35" y="11.9">1</text>
<text x="85" y="11.9">2</text>
<text x="135" y="11.9">3</text>
<text x="185" y="11.9">4</text>
<text x="235" y="11.9">5</text>
<text x="285" y="11.9">6</text>
<text x="207.2" y="22.5">TX</text>
<text x="93.7" y="24.1" transform="rotate(-90 93.7 24.1)">BAT2+</text>
<text x="115.3" y="24.1" transform="rotate(-90 115.3 24.1)">BAT1+</text>
<text x="206.9" y="25.1">RX</text>
<text x="268" y="27.6">BAT1+</text>
<text x="10.3" y="35.9">A</text>
<text x="57.9" y="34">D-</text>
<text x="78.7" y="34">D-_CTL</text>
<text x="99.1" y="34">BAT2_V</text>
<text x="120.6" y="34">BAT1_V</text>
<text x="143.1" y="35.2">BAT1_V</text>
<text x="177.8" y="32.7">RST</text>
<text x="203.1" y="35.2">SWCLK</text>
<text x="285.3" y="35.9">A</text>
<text x="52.1" y="37.8">D-</text>
<text x="147.2" y="40.3">RX</text>
<text x="147.5" y="37.8">TX</text>
<text x="203.5" y="37.8">SWDIO</text>
<text x="52.1" y="42.9">D+</text>
<text x="142.6" y="45.4">D-_CTL</text>
<text x="142.6" y="42.9">D+_CTL</text>
<text x="143.1" y="47.9">BAT2_V</text>
<text x="268" y="49.2">BAT2+</text>
<text x="143.8" y="58.1">SWDIO</text>
<text x="57.9" y="63.2">D+</text>
<text x="78.7" y="63.2">D+_CTL</text>
<text x="143.4" y="60.6">SWCLK</text>
<text x="10.3" y="85.9">B</text>
<text x="38.1" y="87.3">D-</text>
<text x="38.1" y="84.8">D+</text>
<text x="222.3" y="88.6">BAT2+</text>
<text x="285.3" y="85.9">B</text>
<text x="10.3" y="135.9">C</text>
<text x="285.3" y="135.9">C</text>
<text x="10.3" y="185.9">D</text>
<text x="285.3" y="185.9">D</text>
<text x="35" y="199.9">1</text>
<text x="85" y="199.9">2</text>
<text x="135" y="199.9">3</text>
<text x="185" y="199.9">4</text>
<text x="235" y="199.9">5</text>
<text x="285" y="199.9">6</text>
</g>
<g font-size="1.8" fill="#006464">
<text x="31" y="20.5">USB-C</text>
<text x="33.1" y="18.2">P1</text>
<text x="66.3" y="21.9">+3V3</text>
<text x="133.7" y="18.1">VBUS</text>
<text x="161.6" y="18.1">+3V3</text>
<text x="170.2" y="20.9">470n</text>
<text x="171.4" y="18.6">C1</text>
<text x="217.9" y="23.9">J8</text>
<text x="35.8" y="25">VBUS</text>
<text x="50.3" y="25.4">VBUS</text>
<text x="70.4" y="28.9">R1</text>
<text x="94.5" y="28.9">R10</text>
<text x="116.1" y="28.9">R12</text>
<text x="137.7" y="25.1">R8</text>
<text x="137.7" y="27.4">62k</text>
<text x="179.8" y="24.9">GND</text>
<text x="203.5" y="27.7">GND</text>
<text x="217.9" y="26.2">UART</text>
<text x="237.4" y="27.9">TP5100-Module</text>
<text x="243.7" y="25.6">U1</text>
<text x="36.9" y="30.1">CC1</text>
<text x="36.9" y="32.6">CC2</text>
<text x="70.4" y="31.2">10k</text>
<text x="94.5" y="31.2">10k</text>
<text x="116.1" y="31.2">10k</text>
<text x="137.7" y="35.3">R9</text>
<text x="154.2" y="32.6">PA0</text>
<text x="154.2" y="35.2">PA1</text>
<text x="162.2" y="34.6" transform="rotate(-90 162.2 34.6)">VDDA</text>
<text x="164.7" y="33.5" transform="rotate(-90 164.7 33.5)">VDD</text>
<text x="168.5" y="32.6">NRST</text>
<text x="225.3" y="31">VBUS</text>
<text x="237.2" y="31.3">VCC</text>
<text x="237.2" y="33.9">Charging</text>
<text x="248.1" y="31.3">Bat+</text>
<text x="275.1" y="32.6">B1+</text>
<text x="275.1" y="30.3">J13</text>
<text x="37.8" y="37.7">D-</text>
<text x="37.8" y="40.2">D-</text>
<text x="70.4" y="36.5">R2</text>
<text x="70.4" y="38.8">2k4</text>
<text x="94.5" y="38.8">20k</text>
<text x="94.5" y="36.5">R11</text>
<text x="116.1" y="38.8">20k</text>
<text x="116.1" y="36.5">R13</text>
<text x="137.7" y="37.6">10k</text>
<text x="154.2" y="37.7">PA2</text>
<text x="154.2" y="40.2">PA3</text>
<text x="167.2" y="37.7">BOOT0</text>
<text x="182.3" y="37.6">GND</text>
<text x="205.9" y="40.3">RST</text>
<text x="217.9" y="39.2">J7</text>
<text x="217.9" y="41.5">SWD</text>
<text x="226.3" y="41.6">GND</text>
<text x="237.2" y="41.5">GND</text>
<text x="237.2" y="36.4">LED_VCC</text>
<text x="237.2" y="39">Finished</text>
<text x="248.1" y="41.5">Bat-</text>
<text x="263.7" y="40.4">J14</text>
<text x="37.8" y="42.8">D+</text>
<text x="37.8" y="45.3">D+</text>
<text x="66.7" y="45.9">GND</text>
<text x="90.8" y="45.9">GND</text>
<text x="112.4" y="45.9">GND</text>
<text x="134" y="44.6">GND</text>
<text x="154.2" y="42.8">PA4</text>
<text x="154.2" y="45.3">PA5</text>
<text x="154.2" y="47.9">PA6</text>
<text x="202.3" y="42.4">+3V3</text>
<text x="203.5" y="45.4">GND</text>
<text x="243.7" y="47.2">U4</text>
<text x="263.7" y="42.7">B1-</text>
<text x="35.7" y="52.9">SBU1</text>
<text x="66.3" y="51.1">+3V3</text>
<text x="154.2" y="50.4">PA7</text>
<text x="154.2" y="52.9">PA9</text>
<text x="169.7" y="52.9">PF0</text>
<text x="225.3" y="52.6">VBUS</text>
<text x="237.2" y="52.9">VCC</text>
<text x="237.4" y="49.5">TP5100-Module</text>
<text x="248.1" y="52.9">Bat+</text>
<text x="275.1" y="51.9">J15</text>
<text x="25" y="56.1" transform="rotate(-90 25 56.1)">SHIELD</text>
<text x="32.6" y="56.1" transform="rotate(-90 32.6 56.1)">GND</text>
<text x="35.7" y="55.5">SBU2</text>
<text x="70.4" y="58.1">R3</text>
<text x="154.2" y="55.5">PA10</text>
<text x="154.2" y="58">PA13</text>
<text x="169.7" y="55.5">PF1</text>
<text x="237.2" y="58">LED_VCC</text>
<text x="237.2" y="55.5">Charging</text>
<text x="275.1" y="54.2">B2+</text>
<text x="70.4" y="60.4">10k</text>
<text x="70.4" y="65.7">R4</text>
<text x="108.5" y="60.7">R5</text>
<text x="108.5" y="63">1k</text>
<text x="119.9" y="60.7">R6</text>
<text x="119.9" y="63">1k</text>
<text x="131.3" y="60.7">R7</text>
<text x="131.3" y="63">1k</text>
<text x="154.2" y="60.6">PA14</text>
<text x="164.7" y="61.7" transform="rotate(-90 164.7 61.7)">VSS</text>
<text x="166.2" y="64.4">STM32F030F4Px</text>
<text x="169.5" y="60.6">PB1</text>
<text x="185.9" y="63.2">R14</text>
<text x="185.9" y="65.5">1k</text>
<text x="201.2" y="63.2">R15</text>
<text x="201.2" y="65.5">1k</text>
<text x="216.4" y="63.2">R16</text>
<text x="216.4" y="65.5">1k</text>
<text x="226.3" y="63.2">GND</text>
<text x="237.2" y="63.1">GND</text>
<text x="237.2" y="60.6">Finished</text>
<text x="248.1" y="63.1">Bat-</text>
<text x="263.7" y="64.3">B2-</text>
<text x="263.7" y="62">J16</text>
<text x="22.2" y="67.5">GND</text>
<text x="29.8" y="67.5">GND</text>
<text x="70.4" y="68">2k4</text>
<text x="109.7" y="68.5">D1</text>
<text x="109.7" y="70.8">LED_5V</text>
<text x="121.1" y="68.5">D2</text>
<text x="121.1" y="70.8">LED_9V</text>
<text x="132.5" y="68.5">D3</text>
<text x="132.5" y="70.8">LED_12V</text>
<text x="161.9" y="70">GND</text>
<text x="171.3" y="66.9">U2</text>
<text x="187.2" y="71">D4</text>
<text x="202.4" y="71">D5</text>
<text x="217.6" y="71">D6</text>
<text x="25.6" y="75.1">Mirco</text>
<text x="29.5" y="72.8">J1</text>
<text x="31.9" y="75.1">USB</text>
<text x="66.7" y="75.1">GND</text>
<text x="104.8" y="77.6">GND</text>
<text x="116.2" y="77.6">GND</text>
<text x="127.6" y="77.6">GND</text>
<text x="187.2" y="73.3">LED_40%</text>
<text x="202.4" y="73.3">LED_20%</text>
<text x="217.6" y="73.3">LED_0%</text>
<text x="28.2" y="79.6">VBUS</text>
<text x="40.1" y="80">VBUS</text>
<text x="182.2" y="80.2">GND</text>
<text x="197.5" y="80.2">GND</text>
<text x="212.7" y="80.2">GND</text>
<text x="248.8" y="82.3">U3</text>
<text x="30.2" y="87.2">D-</text>
<text x="30.2" y="84.7">D+</text>
<text x="31.2" y="89.8">ID</text>
<text x="242.6" y="84.7">XC6206P332MR</text>
<text x="245.4" y="88.5">VI</text>
<text x="252.4" y="88.5">VO</text>
<text x="263.6" y="88.9">+3V3</text>
<text x="27.5" y="90.4" transform="rotate(-90 27.5 90.4)">Shield</text>
<text x="30.1" y="90.4" transform="rotate(-90 30.1 90.4)">GND</text>
<text x="237.9" y="91.1">C2</text>
<text x="237.9" y="93.4">470n</text>
<text x="251.1" y="92.5" transform="rotate(-90 251.1 92.5)">GND</text>
<text x="24.8" y="99.2">GND</text>
<text x="27.3" y="99.2">GND</text>
<text x="233" y="100.5">GND</text>
<text x="248.3" y="100.5">GND</text>
<text x="208.2" y="129.5">B1+</text>
<text x="208.6" y="127.2">J10</text>
<text x="224.6" y="128.5">BK-18650-PC4</text>
<text x="230.6" y="126.2">BT1</text>
<text x="266.2" y="131.9">J11</text>
<text x="41.9" y="134.6">B1+</text>
<text x="42.8" y="132.3">J2</text>
<text x="212" y="137.2">B2+</text>
<text x="213" y="134.8">J9</text>
<text x="266.2" y="134.2">B1-</text>
<text x="41.9" y="143.5">B1-</text>
<text x="42.8" y="141.2">J3</text>
<text x="124.5" y="140.7">H1</text>
<text x="124.5" y="143">MountingHole</text>
<text x="261.1" y="141.8">B2-</text>
<text x="261.1" y="139.5">J12</text>
<text x="84.6" y="148">J6</text>
<text x="84.6" y="145.7">CableConnector</text>
<text x="124.5" y="147">H2</text>
<text x="124.5" y="149.3">MountingHole</text>
<text x="41.9" y="152.4">B2-</text>
<text x="42.8" y="150.1">J4</text>
<text x="41.9" y="161.3">B2+</text>
<text x="42.8" y="159">J5</text>
</g>
<g font-size="1.8" fill="#a90000">
<text x="43.2" y="23.9">A4</text>
<text x="212" y="21.3">1</text>
<text x="212" y="23.9">2</text>
<text x="43.2" y="29">A5</text>
<text x="161" y="28.6" transform="rotate(-90 161 28.6)">5</text>
<text x="163.6" y="29.3" transform="rotate(-90 163.6 29.3)">16</text>
<text x="212" y="26.4">3</text>
<text x="43.1" y="31.5">B5</text>
<text x="151.7" y="31.5">6</text>
<text x="151.7" y="34">7</text>
<text x="174.6" y="31.5">4</text>
<text x="212" y="34">1</text>
<text x="234.2" y="30.2">2</text>
<text x="234.2" y="35.3">5</text>
<text x="234.2" y="32.8">6</text>
<text x="254.6" y="30.2">3</text>
<text x="269.2" y="30.2">1</text>
<text x="43.1" y="39.1">B7</text>
<text x="43.2" y="41.7">A6</text>
<text x="43.2" y="36.6">A7</text>
<text x="151.1" y="41.7">10</text>
<text x="151.7" y="36.6">8</text>
<text x="151.7" y="39.1">9</text>
<text x="174.6" y="36.6">1</text>
<text x="212" y="36.6">2</text>
<text x="212" y="39.1">3</text>
<text x="212" y="41.7">4</text>
<text x="234.2" y="40.4">1</text>
<text x="234.2" y="37.8">7</text>
<text x="254.6" y="40.4">4</text>
<text x="257.7" y="40.4">1</text>
<text x="43.1" y="44.2">B6</text>
<text x="151.1" y="44.2">11</text>
<text x="151.1" y="46.7">12</text>
<text x="212" y="44.2">5</text>
<text x="43.2" y="51.8">A8</text>
<text x="151.1" y="49.3">13</text>
<text x="151.1" y="51.8">17</text>
<text x="174.6" y="51.8">2</text>
<text x="234.2" y="51.8">2</text>
<text x="254.6" y="51.8">3</text>
<text x="269.2" y="51.8">1</text>
<text x="43.1" y="54.4">B8</text>
<text x="151.1" y="54.4">18</text>
<text x="151.1" y="56.9">19</text>
<text x="151.1" y="59.4">20</text>
<text x="173.9" y="59.4">14</text>
<text x="174.6" y="54.4">3</text>
<text x="234.2" y="56.9">5</text>
<text x="234.2" y="54.4">6</text>
<text x="234.2" y="59.4">7</text>
<text x="23.9" y="61" transform="rotate(-90 23.9 61)">S1</text>
<text x="31.5" y="60.9" transform="rotate(-90 31.5 60.9)">A1</text>
<text x="163.6" y="64.8" transform="rotate(-90 163.6 64.8)">15</text>
<text x="234.2" y="62">1</text>
<text x="254.6" y="62">4</text>
<text x="257.7" y="62">1</text>
<text x="34.9" y="78.5">1</text>
<text x="34.9" y="83.6">3</text>
<text x="34.9" y="86.1">2</text>
<text x="34.9" y="88.6">4</text>
<text x="243.1" y="87.4">3</text>
<text x="255.8" y="87.4">2</text>
<text x="26.4" y="93.4" transform="rotate(-90 26.4 93.4)">6</text>
<text x="29" y="93.4" transform="rotate(-90 29 93.4)">5</text>
<text x="249.9" y="94.7" transform="rotate(-90 249.9 94.7)">1</text>
<text x="210.7" y="131.8">1</text>
<text x="260.3" y="131.8">1</text>
<text x="44.4" y="136.9">1</text>
<text x="78.7" y="143.3">3</text>
<text x="214.6" y="139.4">1</text>
<text x="255.2" y="139.4">1</text>
<text x="44.4" y="145.8">1</text>
<text x="78.7" y="148.3">1</text>
<text x="78.7" y="145.8">2</text>
<text x="44.4" y="154.7">1</text>
<text x="44.4" y="163.6">1</text>
</g>
<g font-size="1.8" fill="#0f0f0f">
<text x="138.4" y="31.5">VBUS_SENSE</text>
<text x="217.2" y="131.8">BP_B1+</text>
<text x="243.8" y="131.8">BP_B1-</text>
<text x="72.4" y="136.9">OUT+</text>
<text x="217.2" y="139.4">BP_B2+</text>
<text x="243.8" y="139.4">BP_B2-</text>
<text x="72.4" y="145.8">MID</text>
<text x="72.4" y="154.7">OUT-</text>
</g>
<g font-size="1.8" fill="#0000c2">
<text x="62.2" y="82.8">See</text>
<text x="66.8" y="82.8">doc/resistorCalculator.xlsx</text>
<text x="94" y="82.8">for</text>
<text x="97.9" y="82.8">the</text>
<text x="102" y="82.8">values</text>
<text x="109.2" y="82.8">on</text>
<text x="112.7" y="82.8">D+</text>
<text x="116.7" y="82.8">and</text>
<text x="125.3" y="82.8">pins</text>
<text x="62.2" y="84.8">Inspired</text>
<text x="71" y="84.8">by</text>
<text x="74.2" y="84.8">http://blog.deconinck.info/post/2017/08/09/Turning-a-Quick-Charge-3.0-charger-into-a-variable-voltage-power-supply</text>
</g>
<g font-size="1.4" fill="#a90000">
<text x="226.1" y="131.8">1+</text>
<text x="236.9" y="131.8">1</text>
<text x="226.1" y="139.4">2+</text>
<text x="236.9" y="139.4">2</text>
</g>
</svg>
